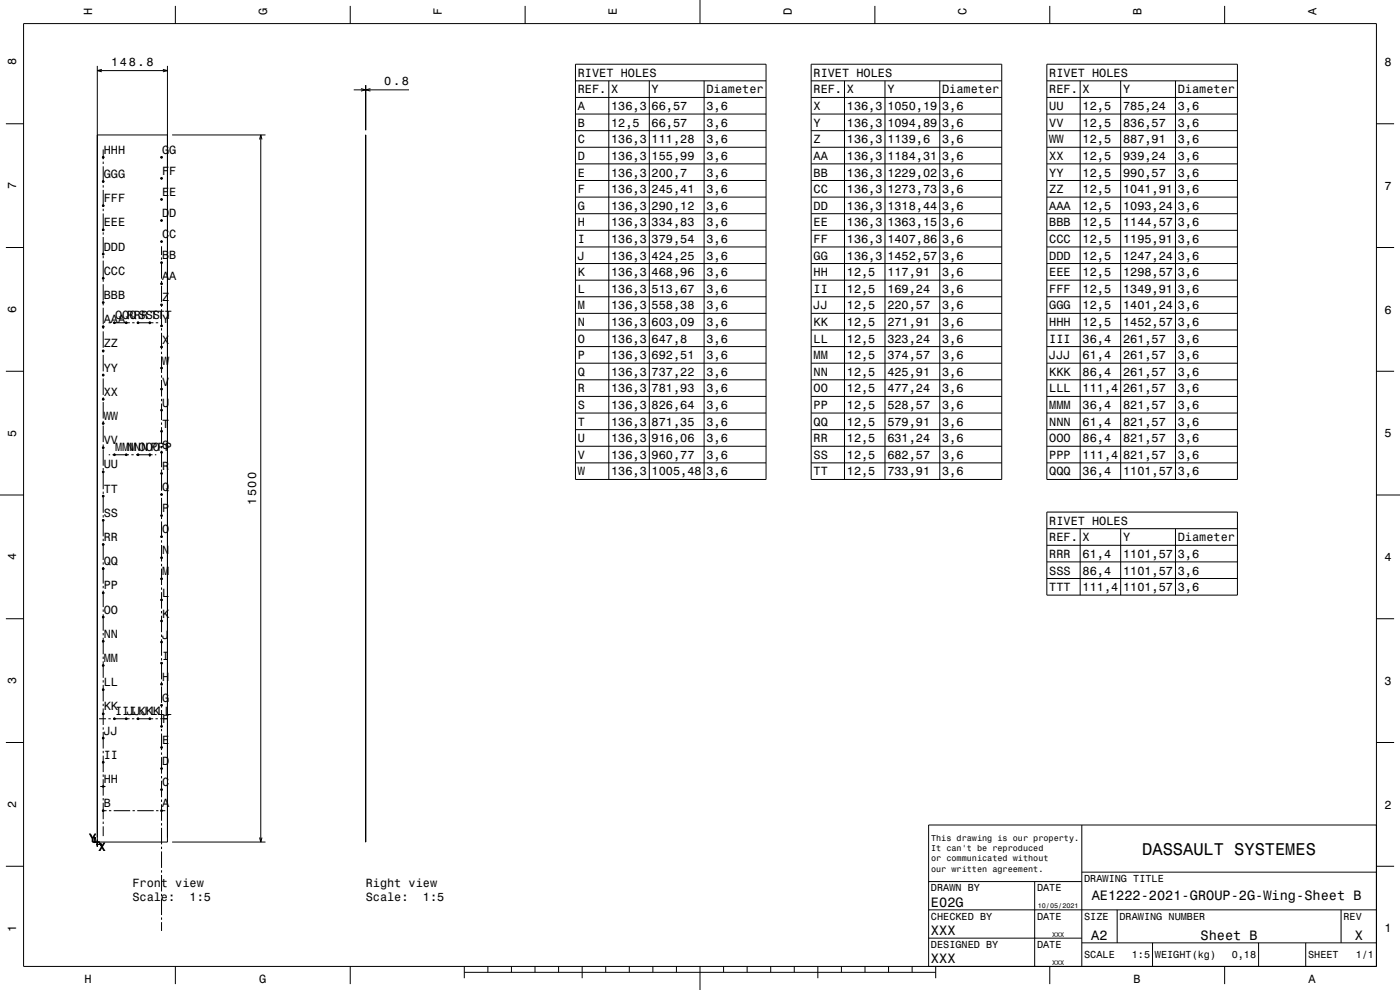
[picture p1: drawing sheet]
<svg xmlns="http://www.w3.org/2000/svg" width="594mm" height="420mm" viewBox="0 0 594 420" stroke-linecap="round" stroke-linejoin="round" font-family="sans-serif">
<g fill="none" stroke="#000" stroke-width=".42">
<path d="M10 10h574v400h-574zM74.4 2.5v7.5M148.6 2.5v7.5M222.8 2.5v7.5M297 0v10M371.2 2.5v7.5M445.4 2.5v7.5M519.6 2.5v7.5M41.3 28v331.2M41.3 30h29.7M43.2 29.4l-1.9 .6 1.9 .5M69.1 29.4l1.9 .6-1.9 .5"/>
<path d="M71 28v329.2h-31.7M150.1 38.1h23.4M153.2 37.6l1.9 .5-1.9 .5M155.1 36.1v19.1M155.2 36.1v19.1M157.2 37.6l-2 .5 2 .5M244.2 27.2h80.8v176.2h-80.8zM244.2 34.3h80.8M258.3 34.3v169.1M275.5 34.3v169.1M298.7 34.3v169.1M344.2 27.2h80.8v176.2h-80.8z"/>
<path d="M344.2 34.3h80.8M358.3 34.3v169.1M375.5 34.3v169.1M398.7 34.3v169.1M444.2 27.2h80.8v176.2h-80.8zM444.2 34.3h80.8M458.3 34.3v169.1M475.5 34.3v169.1M498.7 34.3v169.1M2.5 52.5h7.5M41.3 57.2h29.7M73 57.2h39.6"/>
<path d="M110.1 59.2l.5-2 .6 2M110.6 57.2v300M155.1 57.2l.1 300zM244.2 41.3h80.8M244.2 48.4h80.8M244.2 55.4h80.8M344.2 41.3h80.8M344.2 48.4h80.8M344.2 55.4h80.8M444.2 41.3h80.8M444.2 48.4h80.8M444.2 55.4h80.8"/>
<path d="M584 52.5h7.5M43.3 77h.9M43.3 66.7h.9M43.8 63.4v4.2M43.8 68.6v1M43.8 70.6v7M43.8 78.6v1M68.1 66.7h.9M68.1 75.7h.9M68.5 66.3v.9M68.5 75.2v.9M244.2 62.5h80.8"/>
<path d="M244.2 69.5h80.8M244.2 76.6h80.8M344.2 62.5h80.8M344.2 69.5h80.8M344.2 76.6h80.8M444.2 62.5h80.8M444.2 69.5h80.8M444.2 76.6h80.8M43.3 97.5h.9M43.3 87.3h.9M43.8 80.6v7.1M43.8 88.6v1"/>
<path d="M43.8 90.6v7.4M43.8 98.6v1M68.1 93.6h.9M68.1 84.6h.9M68.5 84.1v1M68.5 93.1v.9M244.2 83.6h80.8M244.2 90.7h80.8M244.2 97.7h80.8M344.2 83.6h80.8M344.2 90.7h80.8M344.2 97.7h80.8"/>
<path d="M444.2 83.6h80.8M444.2 90.7h80.8M444.2 97.7h80.8M2.5 105h7.5M43.3 118.1h.9M43.3 107.8h.9M43.8 100.6v7.7M43.8 108.6v1M43.8 110.6v9M68.1 111.4h.9M68.1 102.5h.9M68.5 102v1"/>
<path d="M68.5 104.5v3.7M68.5 109.2v1M68.5 111v7.2M68.5 119.2v1.7M244.2 104.8h80.8M244.2 111.8h80.8M244.2 118.9h80.8M344.2 104.8h80.8M344.2 111.8h80.8M344.2 118.9h80.8M444.2 104.8h80.8M444.2 111.8h80.8"/>
<path d="M444.2 118.9h80.8M584 105h7.5M43.3 138.6h.9M43.3 128.3h.9M43.8 120.6v7M43.8 127.9v1.7M43.8 130.6v7M43.8 138.1v1.5M46.1 136.9h1M48.1 136.9h7M48.6 136.5v.9M53.6 136.5v.9"/>
<path d="M56.1 136.9h1M58.1 136.9h7M58.6 136.5v.9M63.6 136.5v1M66.1 136.9h1M68.1 138.3h.9M68.1 129.3h.9M68.1 120.4h.9M68.5 121.2v7M68.5 129.2v1M68.5 131.2v7.5M68.5 139.2v1"/>
<path d="M244.2 125.9h80.8M244.2 132.9h80.8M244.2 140h80.8M344.2 125.9h80.8M344.2 132.9h80.8M344.2 140h80.8M444.2 125.9h80.8M444.2 132.9h80.8M444.2 140h80.8M2.5 157.5h7.5M43.3 159.1h.9M43.3 148.9h.9"/>
<path d="M43.8 140.6v7M43.8 148.4v1.2M43.8 150.6v7M43.8 158.6v1M68.1 156.2h.9M68.1 147.2h.9M68.5 141.2v7M68.5 149.2v1M68.5 151.2v7M68.5 159.2v1M244.2 147h80.8M244.2 154.1h80.8"/>
<path d="M344.2 147h80.8M344.2 154.1h80.8M444.2 147h80.8M444.2 154.1h80.8M584 157.5h7.5M43.3 179.7h.9M43.3 169.4h.9M43.8 160.6v7M43.8 168.6v1.3M43.8 170.6v7M43.8 178.6v1.5M68.1 174h.9"/>
<path d="M68.1 165.1h.9M68.5 161.2v7M68.5 169.2v1M68.5 171.2v7M68.5 179.2v1M244.2 161.1h80.8M244.2 168.2h80.8M244.2 175.2h80.8M344.2 161.1h80.8M344.2 168.2h80.8M344.2 175.2h80.8M444.2 161.1h80.8"/>
<path d="M444.2 168.2h80.8M444.2 175.2h80.8M43.3 189.9h.9M43.8 180.6v7M43.8 188.6v1.8M43.8 190.6v7M43.8 198.6v1M43.8 199.7v7.9M46.1 192.9h.6M47.7 192.9h7M48.6 192.5v.9M53.6 192.5v.9"/>
<path d="M55.7 192.9h1M57.7 192.9h7M58.6 192.5v.9M63.6 192.5v1.3M65.7 192.9h.6M68.1 191.9h.9M68.1 183h.9M68.5 181.2v7M68.5 189.2v1M68.5 191.2v7M68.5 199.2v1M244.2 182.3h80.8"/>
<path d="M244.2 189.3h80.8M244.2 196.4h80.8M344.2 182.3h80.8M344.2 189.3h80.8M344.2 196.4h80.8M444.2 182.3h80.8M444.2 189.3h80.8M444.2 196.4h80.8M0 210h10M43.3 210.5h.9M43.3 200.2h.9M43.8 208.6v1"/>
<path d="M43.8 210v7.6M43.8 218.6v1M68.1 218.7h.9M68.1 209.8h.9M68.1 200.9h.9M68.5 200.4v7.8M68.5 209.2v1.1M68.5 211.2v9M444.2 217.2h80.8v35.3h-80.8zM584 210h10M43.3 231h.9M43.3 220.7h.9"/>
<path d="M43.8 220.3v7.3M43.8 228.6v1M43.8 230.5v7.1M43.8 238.6v1M68.1 236.6h.9M68.1 227.7h.9M68.5 221.2v7M68.5 229.2v1M68.5 231.2v7M68.5 239.2v1M444.2 224.3h80.8M444.2 231.3h80.8"/>
<path d="M444.2 238.4h80.8M458.3 224.3v28.2M475.5 224.3v28.2M498.7 224.3v28.2M43.3 251.5h.9M43.3 241.3h.9M43.8 240.6v7M43.8 248.6v1M43.8 250.6v7M43.8 258.6v1M68.1 254.5h.9M68.1 245.6h.9"/>
<path d="M68.5 241.2v7M68.5 249.2v1M68.5 251.2v7M68.5 259.2v1M444.2 245.4h80.8M2.5 262.5h7.5M43.3 272.1h.9M43.3 261.8h.9M43.8 260.6v7M43.8 268.6v1M43.8 270.6v7M43.8 278.6v1"/>
<path d="M68.1 272.4h.9M68.1 263.5h.9M68.5 261.2v7M68.5 269.2v1M68.5 271.2v7M68.5 279.2v1M584 262.5h7.5M43.3 292.6h.9M43.3 282.3h.9M43.8 280.6v7M43.8 288.6v1M43.8 290.6v7"/>
<path d="M43.8 298.6v1M68.1 299.2h.9M68.1 290.3h.9M68.1 281.3h.9M68.5 280.9v7.3M68.5 289.2v1.5M68.5 291.2v7M68.5 298.8v1.4M2.5 315h7.5M42 304.9h3M43.3 313.1h.9M43.3 302.9h.9"/>
<path d="M43.8 300.6v7M43.8 308.6v1M43.8 310.6v7M43.8 318.6v1M46 304.9h1M48 304.9h7M48.6 304.5v.9M53.6 304.5v.9M56 304.9h1M58 304.9h7M58.6 304.5v.9M63.6 304.5v.9"/>
<path d="M66 304.9h1M68 304.9h2.9M68.1 317.1h.9M68.1 308.2h.9M68.5 301.2v7.4M68.5 309.2v1M68.5 311.2v7M68.5 319.2v1M584 315h7.5M42.5 333.7h2.3M43.3 323.4h.9M43.8 320.6v7"/>
<path d="M43.8 328.6v1M43.8 330.6v7M43.8 338.6v1M68.1 335h.9M68.1 326h.9M68.5 321.2v7M68.5 329.2v1M68.5 331.2v7M68.5 339.2v1M40.2 357.1l.2 .3zM40.3 355.2v2M40.3 355.2l-.2 .8"/>
<path d="M40.3 355.2l.2 .8M41.2 358.1l.2 .3zM41.3 358.2h2M42.5 358l.8 .2M43.3 358.2l-.8 .2M43.3 343.9h1.9M43.8 340.6v7M43.8 348.6v1M43.8 350.6v4.1M46.2 343.9h1M48.2 343.9h7M56.2 343.9h1"/>
<path d="M58.2 343.9h7M66.2 343.9h1M68.1 343.9h2M68.5 341.2v7M68.5 349.2v1M68.5 351.2v7M68.5 359.2v1M73 357.2h39.6M110.1 355.3l.5 1.9 .6-1.9M459 350v60M584 350h-190v60M2.5 367.5h7.5"/>
<path d="M68.5 361.2v7M68.5 369.2v1M68.5 371.2v7M68.5 379.2v1M394 374h65M439 374v36M459 370h125M584 367.5h7.5M68.5 381.2v7M68.5 389.2v1M68.5 391.2v3.7M394 398h65"/>
<path d="M394 386h190M474 386v14M569 386v14M74.4 410v7.5M148.6 410v7.5M197 412.5h200M197 410v5M207 410v2.5M217 410v2.5M227 410v2.5M237 410v2.5M247 410v5"/>
<path d="M257 410v2.5M267 410v2.5M277 410v2.5M287 410v2.5M297 410v10M307 410v2.5M317 410v2.5M327 410v2.5M337 410v2.5M347 410v5M357 410v2.5M367 410v2.5"/>
<path d="M377 410v2.5M387 410v2.5M397 410v5M445.4 410v7.5M459 400h125M489 400v10M519.6 410v7.5M534 400v10M554 400v10"/>
<circle cx="43.8" cy="77" r=".36"/>
<circle cx="43.8" cy="66.7" r=".36"/>
<circle cx="68.5" cy="75.7" r=".36"/>
<circle cx="68.5" cy="66.7" r=".36"/>
<circle cx="43.8" cy="97.5" r=".36"/>
<circle cx="43.8" cy="87.3" r=".36"/>
<circle cx="68.5" cy="93.6" r=".36"/>
<circle cx="68.5" cy="84.6" r=".36"/>
<circle cx="43.8" cy="107.8" r=".36"/>
<circle cx="43.8" cy="118.1" r=".36"/>
<circle cx="68.5" cy="111.4" r=".36"/>
<circle cx="68.5" cy="102.5" r=".36"/>
<circle cx="43.8" cy="128.3" r=".36"/>
<circle cx="43.8" cy="138.6" r=".36"/>
<circle cx="48.6" cy="136.9" r=".36"/>
<circle cx="53.6" cy="136.9" r=".36"/>
<circle cx="58.6" cy="136.9" r=".36"/>
<circle cx="63.6" cy="136.9" r=".36"/>
<circle cx="68.5" cy="129.3" r=".36"/>
<circle cx="68.5" cy="120.4" r=".36"/>
<circle cx="68.5" cy="138.3" r=".36"/>
<circle cx="43.8" cy="159.1" r=".36"/>
<circle cx="43.8" cy="148.9" r=".36"/>
<circle cx="68.5" cy="156.1" r=".36"/>
<circle cx="68.5" cy="147.2" r=".36"/>
<circle cx="43.8" cy="179.7" r=".36"/>
<circle cx="43.8" cy="169.4" r=".36"/>
<circle cx="68.5" cy="174" r=".36"/>
<circle cx="68.5" cy="165.1" r=".36"/>
<circle cx="43.8" cy="189.9" r=".36"/>
<circle cx="48.6" cy="192.9" r=".36"/>
<circle cx="53.6" cy="192.9" r=".36"/>
<circle cx="58.6" cy="192.9" r=".36"/>
<circle cx="63.6" cy="192.9" r=".36"/>
<circle cx="68.5" cy="191.9" r=".36"/>
<circle cx="68.5" cy="183" r=".36"/>
<circle cx="43.8" cy="210.5" r=".36"/>
<circle cx="43.8" cy="200.2" r=".36"/>
<circle cx="68.5" cy="200.9" r=".36"/>
<circle cx="68.5" cy="218.7" r=".36"/>
<circle cx="68.5" cy="209.8" r=".36"/>
<circle cx="43.8" cy="220.7" r=".36"/>
<circle cx="43.8" cy="231" r=".36"/>
<circle cx="68.5" cy="236.6" r=".36"/>
<circle cx="68.5" cy="227.7" r=".36"/>
<circle cx="43.8" cy="241.3" r=".36"/>
<circle cx="43.8" cy="251.5" r=".36"/>
<circle cx="68.5" cy="254.5" r=".36"/>
<circle cx="68.5" cy="245.6" r=".36"/>
<circle cx="43.8" cy="261.8" r=".36"/>
<circle cx="43.8" cy="272.1" r=".36"/>
<circle cx="68.5" cy="263.5" r=".36"/>
<circle cx="68.5" cy="272.4" r=".36"/>
<circle cx="43.8" cy="282.3" r=".36"/>
<circle cx="43.8" cy="292.6" r=".36"/>
<circle cx="68.5" cy="281.3" r=".36"/>
<circle cx="68.5" cy="290.3" r=".36"/>
<circle cx="68.5" cy="299.2" r=".36"/>
<circle cx="43.8" cy="313.1" r=".36"/>
<circle cx="43.8" cy="302.9" r=".36"/>
<circle cx="48.6" cy="304.9" r=".36"/>
<circle cx="53.6" cy="304.9" r=".36"/>
<circle cx="58.6" cy="304.9" r=".36"/>
<circle cx="63.6" cy="304.9" r=".36"/>
<circle cx="68.5" cy="308.2" r=".36"/>
<circle cx="68.5" cy="317.1" r=".36"/>
<circle cx="43.8" cy="323.4" r=".36"/>
<circle cx="43.8" cy="333.7" r=".36"/>
<circle cx="68.5" cy="335" r=".36"/>
<circle cx="68.5" cy="326" r=".36"/>
<circle cx="43.8" cy="343.9" r=".36"/>
<circle cx="68.5" cy="343.9" r=".36"/>
</g>
<text font-size="7.2" x="484.6" y="362.6">DASSAULT SYSTEMES</text>
<g font-size="5.8">
<text x="463.2" y="381.8">AE1222-2021-GROUP-2G-Wing-Sheet B</text>
<text x="395" y="384.6">E02G</text>
<text x="395" y="396.6">XXX</text>
<text x="463" y="398.6">A2</text>
<text x="509.4" y="398.6">Sheet B</text>
<text x="574.8" y="398.6">X</text>
<text x="395" y="408.6">XXX</text>
</g>
<g font-size="5">
<text x="39.1" y="6.5" transform="rotate(-90 39.1 6.5)">H</text>
<text x="113.3" y="6.5" transform="rotate(-90 113.3 6.5)">G</text>
<text x="187.5" y="6.5" transform="rotate(-90 187.5 6.5)">F</text>
<text x="261.7" y="6.5" transform="rotate(-90 261.7 6.5)">E</text>
<text x="335.9" y="6.5" transform="rotate(-90 335.9 6.5)">D</text>
<text x="410.1" y="6.5" transform="rotate(-90 410.1 6.5)">C</text>
<text x="484.3" y="6.5" transform="rotate(-90 484.3 6.5)">B</text>
<text x="558.5" y="6.5" transform="rotate(-90 558.5 6.5)">A</text>
<text x="6.8" y="27.8" transform="rotate(-90 6.8 27.8)">8</text>
<text x="47.2" y="28">148.8</text>
<text x="587.5" y="28.1">8</text>
<text x="245.2" y="32.6">RIVET HOLES</text>
<text x="345.2" y="32.6">RIVET HOLES</text>
<text x="445.2" y="32.6">RIVET HOLES</text>
<text x="163" y="36.1">0.8</text>
<text x="245.2" y="39.6">REF.</text>
<text x="259.3" y="39.6">X</text>
<text x="276.5" y="39.6">Y</text>
<text x="299.7" y="39.6">Diameter</text>
<text x="345.2" y="39.6">REF.</text>
<text x="359.3" y="39.6">X</text>
<text x="376.5" y="39.6">Y</text>
<text x="399.7" y="39.6">Diameter</text>
<text x="445.2" y="39.6">REF.</text>
<text x="459.3" y="39.6">X</text>
<text x="476.5" y="39.6">Y</text>
<text x="499.7" y="39.6">Diameter</text>
<text x="245.2" y="46.7">A</text>
<text x="259.3" y="46.7">136,3</text>
<text x="276.5" y="46.7">66,57</text>
<text x="299.7" y="46.7">3,6</text>
<text x="345.2" y="46.7">X</text>
<text x="359.3" y="46.7">136,3</text>
<text x="376.5" y="46.7">1050,19</text>
<text x="399.7" y="46.7">3,6</text>
<text x="445.2" y="46.7">UU</text>
<text x="459.3" y="46.7">12,5</text>
<text x="476.5" y="46.7">785,24</text>
<text x="499.7" y="46.7">3,6</text>
<text x="245.2" y="53.7">B</text>
<text x="259.3" y="53.7">12,5</text>
<text x="276.5" y="53.7">66,57</text>
<text x="299.7" y="53.7">3,6</text>
<text x="345.2" y="53.7">Y</text>
<text x="359.3" y="53.7">136,3</text>
<text x="376.5" y="53.7">1094,89</text>
<text x="399.7" y="53.7">3,6</text>
<text x="445.2" y="53.7">VV</text>
<text x="459.3" y="53.7">12,5</text>
<text x="476.5" y="53.7">836,57</text>
<text x="499.7" y="53.7">3,6</text>
<text x="44" y="65.3">HHH</text>
<text x="68.8" y="65.3">GG</text>
<text x="245.2" y="60.8">C</text>
<text x="259.3" y="60.8">136,3</text>
<text x="276.5" y="60.8">111,28</text>
<text x="299.7" y="60.8">3,6</text>
<text x="345.2" y="60.8">Z</text>
<text x="359.3" y="60.8">136,3</text>
<text x="376.5" y="60.8">1139,6</text>
<text x="399.7" y="60.8">3,6</text>
<text x="445.2" y="60.8">WW</text>
<text x="459.3" y="60.8">12,5</text>
<text x="476.5" y="60.8">887,91</text>
<text x="499.7" y="60.8">3,6</text>
<text x="245.2" y="67.8">D</text>
<text x="259.3" y="67.8">136,3</text>
<text x="276.5" y="67.8">155,99</text>
<text x="299.7" y="67.8">3,6</text>
<text x="345.2" y="67.8">AA</text>
<text x="359.3" y="67.8">136,3</text>
<text x="376.5" y="67.8">1184,31</text>
<text x="399.7" y="67.8">3,6</text>
<text x="445.2" y="67.8">XX</text>
<text x="459.3" y="67.8">12,5</text>
<text x="476.5" y="67.8">939,24</text>
<text x="499.7" y="67.8">3,6</text>
<text x="44" y="75.6">GGG</text>
<text x="68.8" y="74.2">FF</text>
<text x="245.2" y="74.9">E</text>
<text x="259.3" y="74.9">136,3</text>
<text x="276.5" y="74.9">200,7</text>
<text x="299.7" y="74.9">3,6</text>
<text x="345.2" y="74.9">BB</text>
<text x="359.3" y="74.9">136,3</text>
<text x="376.5" y="74.9">1229,02</text>
<text x="399.7" y="74.9">3,6</text>
<text x="445.2" y="74.9">YY</text>
<text x="459.3" y="74.9">12,5</text>
<text x="476.5" y="74.9">990,57</text>
<text x="499.7" y="74.9">3,6</text>
<text x="6.8" y="80.3" transform="rotate(-90 6.8 80.3)">7</text>
<text x="68.8" y="83.2">EE</text>
<text x="245.2" y="81.9">F</text>
<text x="259.3" y="81.9">136,3</text>
<text x="276.5" y="81.9">245,41</text>
<text x="299.7" y="81.9">3,6</text>
<text x="345.2" y="81.9">CC</text>
<text x="359.3" y="81.9">136,3</text>
<text x="376.5" y="81.9">1273,73</text>
<text x="399.7" y="81.9">3,6</text>
<text x="445.2" y="81.9">ZZ</text>
<text x="459.3" y="81.9">12,5</text>
<text x="476.5" y="81.9">1041,91</text>
<text x="499.7" y="81.9">3,6</text>
<text x="587.5" y="80.6">7</text>
<text x="44" y="85.8">FFF</text>
<text x="245.2" y="89">G</text>
<text x="259.3" y="89">136,3</text>
<text x="276.5" y="89">290,12</text>
<text x="299.7" y="89">3,6</text>
<text x="345.2" y="89">DD</text>
<text x="359.3" y="89">136,3</text>
<text x="376.5" y="89">1318,44</text>
<text x="399.7" y="89">3,6</text>
<text x="445.2" y="89">AAA</text>
<text x="459.3" y="89">12,5</text>
<text x="476.5" y="89">1093,24</text>
<text x="499.7" y="89">3,6</text>
<text x="68.8" y="92.1">DD</text>
<text x="44" y="96.1">EEE</text>
<text x="68.8" y="101.1">CC</text>
<text x="245.2" y="96">H</text>
<text x="259.3" y="96">136,3</text>
<text x="276.5" y="96">334,83</text>
<text x="299.7" y="96">3,6</text>
<text x="345.2" y="96">EE</text>
<text x="359.3" y="96">136,3</text>
<text x="376.5" y="96">1363,15</text>
<text x="399.7" y="96">3,6</text>
<text x="445.2" y="96">BBB</text>
<text x="459.3" y="96">12,5</text>
<text x="476.5" y="96">1144,57</text>
<text x="499.7" y="96">3,6</text>
<text x="44" y="106.4">DDD</text>
<text x="245.2" y="103.1">I</text>
<text x="259.3" y="103.1">136,3</text>
<text x="276.5" y="103.1">379,54</text>
<text x="299.7" y="103.1">3,6</text>
<text x="345.2" y="103.1">FF</text>
<text x="359.3" y="103.1">136,3</text>
<text x="376.5" y="103.1">1407,86</text>
<text x="399.7" y="103.1">3,6</text>
<text x="445.2" y="103.1">CCC</text>
<text x="459.3" y="103.1">12,5</text>
<text x="476.5" y="103.1">1195,91</text>
<text x="499.7" y="103.1">3,6</text>
<text x="68.8" y="110">BB</text>
<text x="245.2" y="110.1">J</text>
<text x="259.3" y="110.1">136,3</text>
<text x="276.5" y="110.1">424,25</text>
<text x="299.7" y="110.1">3,6</text>
<text x="345.2" y="110.1">GG</text>
<text x="359.3" y="110.1">136,3</text>
<text x="376.5" y="110.1">1452,57</text>
<text x="399.7" y="110.1">3,6</text>
<text x="445.2" y="110.1">DDD</text>
<text x="459.3" y="110.1">12,5</text>
<text x="476.5" y="110.1">1247,24</text>
<text x="499.7" y="110.1">3,6</text>
<text x="44" y="116.6">CCC</text>
<text x="68.8" y="118.9">AA</text>
<text x="245.2" y="117.2">K</text>
<text x="259.3" y="117.2">136,3</text>
<text x="276.5" y="117.2">468,96</text>
<text x="299.7" y="117.2">3,6</text>
<text x="345.2" y="117.2">HH</text>
<text x="359.3" y="117.2">12,5</text>
<text x="376.5" y="117.2">117,91</text>
<text x="399.7" y="117.2">3,6</text>
<text x="445.2" y="117.2">EEE</text>
<text x="459.3" y="117.2">12,5</text>
<text x="476.5" y="117.2">1298,57</text>
<text x="499.7" y="117.2">3,6</text>
<text x="245.2" y="124.2">L</text>
<text x="259.3" y="124.2">136,3</text>
<text x="276.5" y="124.2">513,67</text>
<text x="299.7" y="124.2">3,6</text>
<text x="345.2" y="124.2">II</text>
<text x="359.3" y="124.2">12,5</text>
<text x="376.5" y="124.2">169,24</text>
<text x="399.7" y="124.2">3,6</text>
<text x="445.2" y="124.2">FFF</text>
<text x="459.3" y="124.2">12,5</text>
<text x="476.5" y="124.2">1349,91</text>
<text x="499.7" y="124.2">3,6</text>
<text x="44" y="126.9">BBB</text>
<text x="68.8" y="127.9">Z</text>
<text x="245.2" y="131.3">M</text>
<text x="259.3" y="131.3">136,3</text>
<text x="276.5" y="131.3">558,38</text>
<text x="299.7" y="131.3">3,6</text>
<text x="345.2" y="131.3">JJ</text>
<text x="359.3" y="131.3">12,5</text>
<text x="376.5" y="131.3">220,57</text>
<text x="399.7" y="131.3">3,6</text>
<text x="445.2" y="131.3">GGG</text>
<text x="459.3" y="131.3">12,5</text>
<text x="476.5" y="131.3">1401,24</text>
<text x="499.7" y="131.3">3,6</text>
<text x="6.8" y="132.8" transform="rotate(-90 6.8 132.8)">6</text>
<text x="44" y="137.2">AAA</text>
<text x="48.8" y="135.5">QQQ SSS</text>
<text x="53.8" y="135.5">RRR TTT</text>
<text x="68.8" y="136.8">Y</text>
<text x="587.5" y="133.1">6</text>
<text x="245.2" y="138.3">N</text>
<text x="259.3" y="138.3">136,3</text>
<text x="276.5" y="138.3">603,09</text>
<text x="299.7" y="138.3">3,6</text>
<text x="345.2" y="138.3">KK</text>
<text x="359.3" y="138.3">12,5</text>
<text x="376.5" y="138.3">271,91</text>
<text x="399.7" y="138.3">3,6</text>
<text x="445.2" y="138.3">HHH</text>
<text x="459.3" y="138.3">12,5</text>
<text x="476.5" y="138.3">1452,57</text>
<text x="499.7" y="138.3">3,6</text>
<text x="44" y="147.4">ZZ</text>
<text x="68.8" y="145.8">X</text>
<text x="245.2" y="145.4">O</text>
<text x="259.3" y="145.4">136,3</text>
<text x="276.5" y="145.4">647,8</text>
<text x="299.7" y="145.4">3,6</text>
<text x="345.2" y="145.4">LL</text>
<text x="359.3" y="145.4">12,5</text>
<text x="376.5" y="145.4">323,24</text>
<text x="399.7" y="145.4">3,6</text>
<text x="445.2" y="145.4">III</text>
<text x="459.3" y="145.4">36,4</text>
<text x="476.5" y="145.4">261,57</text>
<text x="499.7" y="145.4">3,6</text>
<text x="68.8" y="154.7">W</text>
<text x="245.2" y="152.4">P</text>
<text x="259.3" y="152.4">136,3</text>
<text x="276.5" y="152.4">692,51</text>
<text x="299.7" y="152.4">3,6</text>
<text x="345.2" y="152.4">MM</text>
<text x="359.3" y="152.4">12,5</text>
<text x="376.5" y="152.4">374,57</text>
<text x="399.7" y="152.4">3,6</text>
<text x="445.2" y="152.4">JJJ</text>
<text x="459.3" y="152.4">61,4</text>
<text x="476.5" y="152.4">261,57</text>
<text x="499.7" y="152.4">3,6</text>
<text x="44" y="157.7">YY</text>
<text x="245.2" y="159.4">Q</text>
<text x="259.3" y="159.4">136,3</text>
<text x="276.5" y="159.4">737,22</text>
<text x="299.7" y="159.4">3,6</text>
<text x="345.2" y="159.4">NN</text>
<text x="359.3" y="159.4">12,5</text>
<text x="376.5" y="159.4">425,91</text>
<text x="399.7" y="159.4">3,6</text>
<text x="445.2" y="159.4">KKK</text>
<text x="459.3" y="159.4">86,4</text>
<text x="476.5" y="159.4">261,57</text>
<text x="499.7" y="159.4">3,6</text>
<text x="44" y="168">XX</text>
<text x="68.8" y="163.6">V</text>
<text x="245.2" y="166.5">R</text>
<text x="259.3" y="166.5">136,3</text>
<text x="276.5" y="166.5">781,93</text>
<text x="299.7" y="166.5">3,6</text>
<text x="345.2" y="166.5">OO</text>
<text x="359.3" y="166.5">12,5</text>
<text x="376.5" y="166.5">477,24</text>
<text x="399.7" y="166.5">3,6</text>
<text x="445.2" y="166.5">LLL</text>
<text x="459.3" y="166.5">111,4</text>
<text x="476.5" y="166.5">261,57</text>
<text x="499.7" y="166.5">3,6</text>
<text x="68.8" y="172.6">U</text>
<text x="245.2" y="173.5">S</text>
<text x="259.3" y="173.5">136,3</text>
<text x="276.5" y="173.5">826,64</text>
<text x="299.7" y="173.5">3,6</text>
<text x="345.2" y="173.5">PP</text>
<text x="359.3" y="173.5">12,5</text>
<text x="376.5" y="173.5">528,57</text>
<text x="399.7" y="173.5">3,6</text>
<text x="445.2" y="173.5">MMM</text>
<text x="459.3" y="173.5">36,4</text>
<text x="476.5" y="173.5">821,57</text>
<text x="499.7" y="173.5">3,6</text>
<text x="44" y="178.2">WW</text>
<text x="6.8" y="185.3" transform="rotate(-90 6.8 185.3)">5</text>
<text x="68.8" y="181.5">T</text>
<text x="245.2" y="180.6">T</text>
<text x="259.3" y="180.6">136,3</text>
<text x="276.5" y="180.6">871,35</text>
<text x="299.7" y="180.6">3,6</text>
<text x="345.2" y="180.6">QQ</text>
<text x="359.3" y="180.6">12,5</text>
<text x="376.5" y="180.6">579,91</text>
<text x="399.7" y="180.6">3,6</text>
<text x="445.2" y="180.6">NNN</text>
<text x="459.3" y="180.6">61,4</text>
<text x="476.5" y="180.6">821,57</text>
<text x="499.7" y="180.6">3,6</text>
<text x="587.5" y="185.6">5</text>
<text x="44" y="188.5">VV</text>
<text x="48.8" y="191.5">MMM OOO S</text>
<text x="53.8" y="191.5">NNN PPP</text>
<text x="245.2" y="187.6">U</text>
<text x="259.3" y="187.6">136,3</text>
<text x="276.5" y="187.6">916,06</text>
<text x="299.7" y="187.6">3,6</text>
<text x="345.2" y="187.6">RR</text>
<text x="359.3" y="187.6">12,5</text>
<text x="376.5" y="187.6">631,24</text>
<text x="399.7" y="187.6">3,6</text>
<text x="445.2" y="187.6">OOO</text>
<text x="459.3" y="187.6">86,4</text>
<text x="476.5" y="187.6">821,57</text>
<text x="499.7" y="187.6">3,6</text>
<text x="245.2" y="194.7">V</text>
<text x="259.3" y="194.7">136,3</text>
<text x="276.5" y="194.7">960,77</text>
<text x="299.7" y="194.7">3,6</text>
<text x="345.2" y="194.7">SS</text>
<text x="359.3" y="194.7">12,5</text>
<text x="376.5" y="194.7">682,57</text>
<text x="399.7" y="194.7">3,6</text>
<text x="445.2" y="194.7">PPP</text>
<text x="459.3" y="194.7">111,4</text>
<text x="476.5" y="194.7">821,57</text>
<text x="499.7" y="194.7">3,6</text>
<text x="44" y="198.8">UU</text>
<text x="68.8" y="199.4">R</text>
<text x="245.2" y="201.7">W</text>
<text x="259.3" y="201.7">136,3</text>
<text x="276.5" y="201.7">1005,48</text>
<text x="299.7" y="201.7">3,6</text>
<text x="345.2" y="201.7">TT</text>
<text x="359.3" y="201.7">12,5</text>
<text x="376.5" y="201.7">733,91</text>
<text x="399.7" y="201.7">3,6</text>
<text x="445.2" y="201.7">QQQ</text>
<text x="459.3" y="201.7">36,4</text>
<text x="476.5" y="201.7">1101,57</text>
<text x="499.7" y="201.7">3,6</text>
<text x="44" y="209">TT</text>
<text x="68.8" y="208.4">Q</text>
<text x="108.6" y="214.4" transform="rotate(-90 108.6 214.4)">1500</text>
<text x="44" y="219.3">SS</text>
<text x="68.8" y="217.3">P</text>
<text x="68.8" y="226.2">O</text>
<text x="445.2" y="222.6">RIVET HOLES</text>
<text x="44" y="229.6">RR</text>
<text x="445.2" y="229.6">REF.</text>
<text x="459.3" y="229.6">X</text>
<text x="476.5" y="229.6">Y</text>
<text x="499.7" y="229.6">Diameter</text>
<text x="6.8" y="237.8" transform="rotate(-90 6.8 237.8)">4</text>
<text x="44" y="239.8">QQ</text>
<text x="68.8" y="235.2">N</text>
<text x="445.2" y="236.7">RRR</text>
<text x="459.3" y="236.7">61,4</text>
<text x="476.5" y="236.7">1101,57</text>
<text x="499.7" y="236.7">3,6</text>
<text x="587.5" y="238.1">4</text>
<text x="68.8" y="244.1">M</text>
<text x="445.2" y="243.7">SSS</text>
<text x="459.3" y="243.7">86,4</text>
<text x="476.5" y="243.7">1101,57</text>
<text x="499.7" y="243.7">3,6</text>
<text x="44" y="250.1">PP</text>
<text x="445.2" y="250.8">TTT</text>
<text x="459.3" y="250.8">111,4</text>
<text x="476.5" y="250.8">1101,57</text>
<text x="499.7" y="250.8">3,6</text>
<text x="68.8" y="253.1">L</text>
<text x="44" y="260.4">OO</text>
<text x="68.8" y="262">K</text>
<text x="44" y="270.6">NN</text>
<text x="68.8" y="271">J</text>
<text x="44" y="280.9">MM</text>
<text x="68.8" y="279.9">I</text>
<text x="6.8" y="290.3" transform="rotate(-90 6.8 290.3)">3</text>
<text x="44" y="291.2">LL</text>
<text x="68.8" y="288.8">H</text>
<text x="587.5" y="290.6">3</text>
<text x="68.8" y="297.8">G</text>
<text x="44" y="301.4">KK</text>
<text x="48.8" y="303.5">III KKK</text>
<text x="53.8" y="303.5">JJJ LLL</text>
<text x="44" y="311.7">JJ</text>
<text x="68.8" y="306.7">F</text>
<text x="68.8" y="315.7">E</text>
<text x="44" y="322">II</text>
<text x="68.8" y="324.6">D</text>
<text x="44" y="332.2">HH</text>
<text x="68.8" y="333.5">C</text>
<text x="6.8" y="342.8" transform="rotate(-90 6.8 342.8)">2</text>
<text x="44" y="342.5">B</text>
<text x="68.8" y="342.5">A</text>
<text x="587.5" y="343.1">2</text>
<text x="37.8" y="357.1">Y</text>
<text x="41.8" y="361.1">X</text>
<text x="56.2" y="376.1">Front view</text>
<text x="155.2" y="376.1">Right view</text>
<text x="56.2" y="382.1">Scale:</text>
<text x="80.4" y="382.1">1:5</text>
<text x="155.2" y="382.1">Scale:</text>
<text x="179.5" y="382.1">1:5</text>
<text x="6.8" y="395.3" transform="rotate(-90 6.8 395.3)">1</text>
<text x="587.5" y="395.6">1</text>
<text x="35.8" y="416.8">H</text>
<text x="110" y="416.8">G</text>
<text x="481" y="416.8">B</text>
<text x="555.2" y="416.8">A</text>
</g>
<g font-size="4.3">
<text x="460" y="374.2">DRAWING TITLE</text>
<text x="395" y="378.2">DRAWN BY</text>
<text x="440" y="378.2">DATE</text>
<text x="395" y="390.2">CHECKED BY</text>
<text x="440" y="390.2">DATE</text>
<text x="460" y="390.2">SIZE</text>
<text x="475" y="390.2">DRAWING NUMBER</text>
<text x="570" y="390.2">REV</text>
<text x="395" y="402.2">DESIGNED BY</text>
<text x="440" y="402.2">DATE</text>
<text x="460" y="406.6">SCALE</text>
<text x="480.2" y="406.6">1:5</text>
<text x="490" y="406.6">WEIGHT(kg)</text>
<text x="522.6" y="406.6">0,18</text>
<text x="555" y="406.6">SHEET</text>
<text x="575.2" y="406.6">1/1</text>
</g>
<g font-size="3.6">
<text x="395.1" y="356.8">This drawing is our property.</text>
<text x="395.1" y="361.2">It can't be reproduced</text>
<text x="395.1" y="365.5">or communicated without</text>
<text x="395.1" y="369.8">our written agreement.</text>
</g>
<g font-size="2.9">
<text x="440.3" y="385.3">10/05/2021</text>
<text x="446.4" y="397.3">XXX</text>
<text x="446.4" y="409.3">XXX</text>
</g>
</svg>
